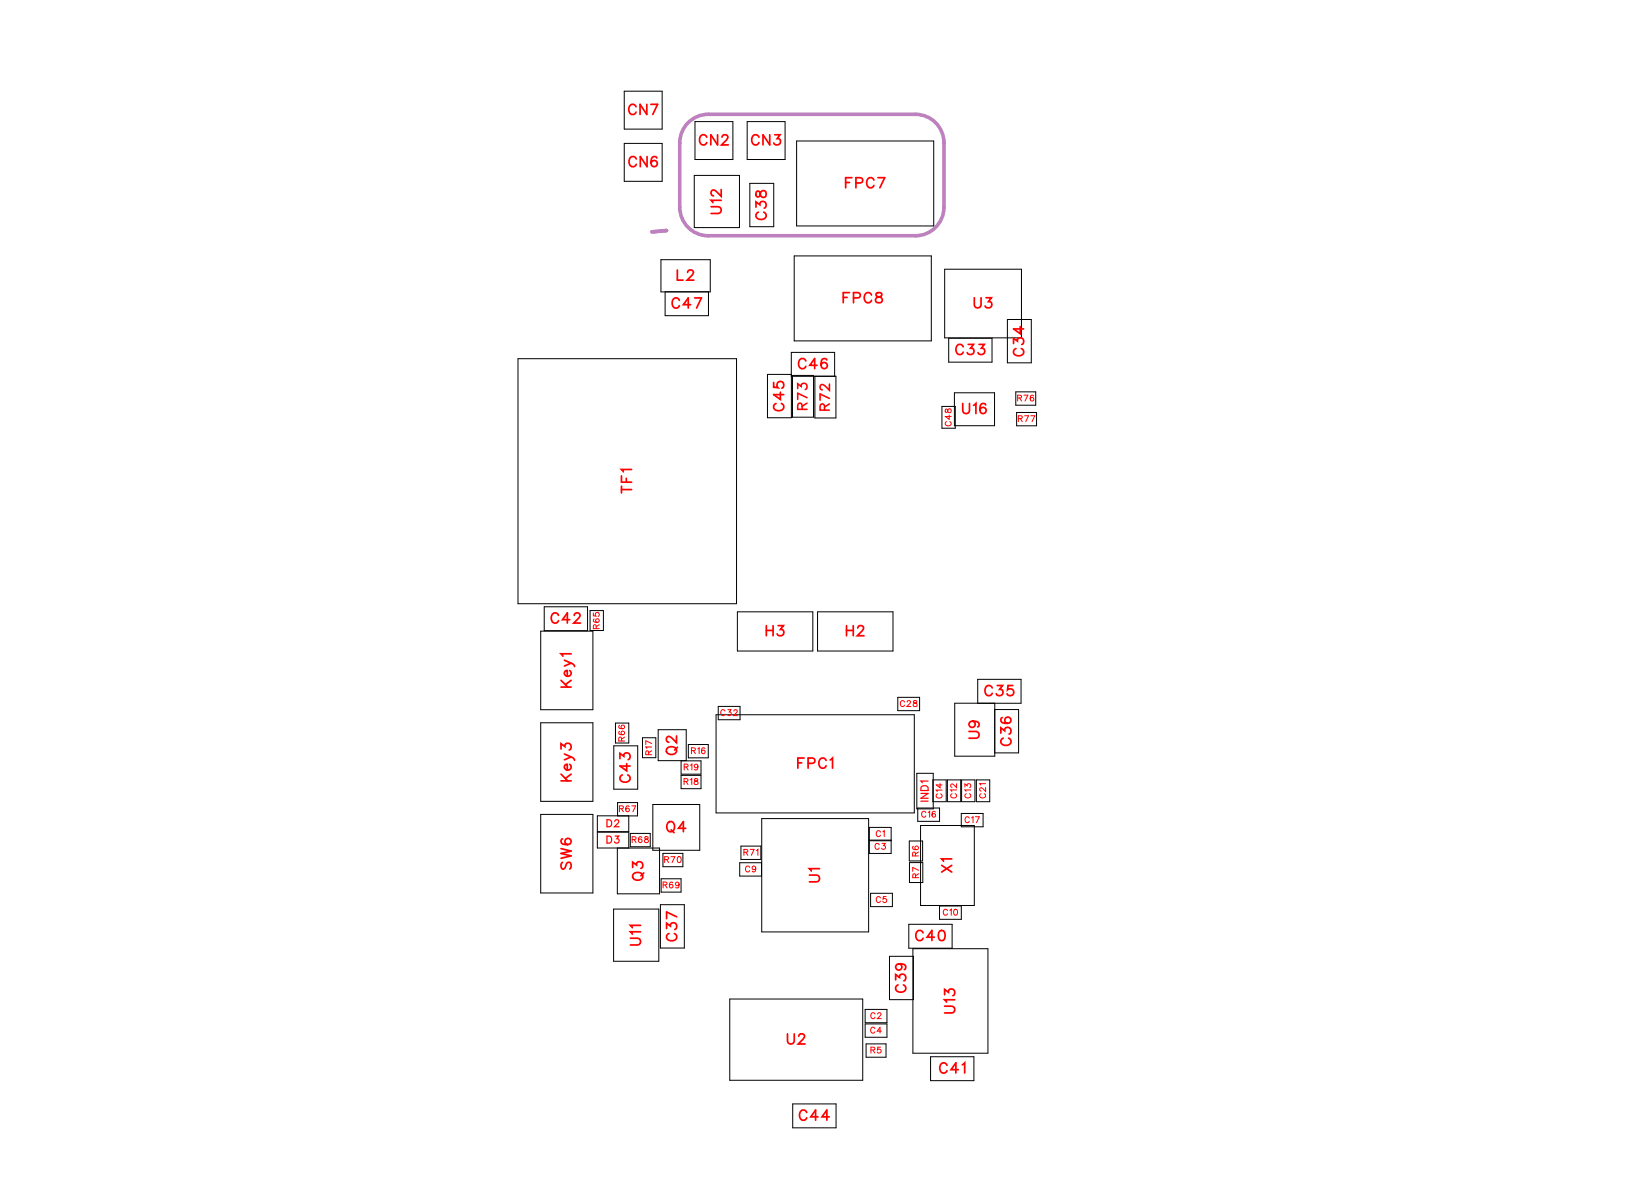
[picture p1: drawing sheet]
<svg xmlns="http://www.w3.org/2000/svg" width="115mm" height="83mm" viewBox="0 0 115 83" stroke-linecap="round" stroke-linejoin="round" font-family="sans-serif">
<path d="M46.7 16.1l-1.1 .1M48.2 8.6l.4-.3 .5-.2 .5-.1h14.5a2 2 0 0 1 2 2v4.5a2 2 0 0 1-2 2h-14.5a2 2 0 0 1-2-2v-4.5l.1-.5 .2-.5z" fill="none" stroke="#bf80bf" stroke-width=".25"/>
<g fill="none" stroke="#000" stroke-width=".07">
<path d="M43.7 10h2.7v2.7h-2.7zM43.7 6.4h2.7v2.6h-2.7zM46.3 18.2h3.4v2.2h-3.4zM48.6 12.3h3.2v3.6h-3.2zM48.7 8.5h2.6v2.7h-2.6zM52.3 8.5h2.7v2.7h-2.7zM52.5 12.8h1.7v3.1h-1.7zM55.6 17.9h9.6v6h-9.6zM55.8 9.9h9.6v5.9h-9.6zM66.1 18.8h5.4v4.8h-5.4zM36.3 25.1h15.3v17.2h-15.3zM46.6 20.4v1.7h3v-1.7"/>
<path d="M55.4 26.2h-1.7v3h1.7v-4.5h3v1.6M55.5 26.3h1.5v2.9h-1.5zM57.1 26.3v3h1.4v-3h-3.1M66 28.4h.9v1.6h-.9zM66.4 23.7h3.1v1.6h-3.1zM66.8 27.5h2.8v2.3h-2.8zM70.5 22.4h1.7v3h-1.7zM71.1 27.4h1.4v1h-1.4zM71.2 28.9h1.4v.9h-1.4zM37.9 44.2h3.6v5.5h-3.6zM37.9 50.6h3.6v5.5h-3.6zM37.9 57h3.6v5.5h-3.6z"/>
<path d="M38.1 42.5h3v1.6h-3zM41.3 42.7h.9v1.4h-.9zM41.8 57.1h2.2v1.1h-2.2zM43 52.2h1.7v3h-1.7zM43.1 50.6h.9v1.4h-.9zM43.2 56.2h1.4v.9h-1.4zM44 59.4v-1.2h-2.2v1.2h4.4v3.2h-3v-3.2M44.1 58.3h1.4v1h-1.4zM45 51.6h.9v1.4h-.9zM45.7 56.3h3.3v3.2h-3.3zM46.4 59.7h1.4v1h-1.4zM47.7 54.3h1.4v.9h-1.4z"/>
<path d="M48 53.2v-2.1h-1.9v2.1l3 .1v.9h-1.4v-.9M48.2 52.1h1.4v.9h-1.4zM50.1 50h13.9v6.9h-13.9zM50.3 49.4h1.5v1h-1.5zM51.6 42.8h5.3v2.8h-5.3zM51.9 59.2h1.4v1h-1.4zM53.3 57.3h7.5v7.9h-7.5zM57.2 42.8h5.3v2.8h-5.3zM60.9 58.8h1.5M60.9 57.9h1.5v1.8h-1.5zM62.9 48.8h1.5v.9h-1.5zM63.7 58.9h.9v1.4h-.9z"/>
<path d="M64.2 54.1h1.1v2.5h-1.1zM64.3 56.6h1.5v.9h-1.5zM64.5 57.8h3.7v5.6h-3.7zM65.3 54.6h1v1.5h-1zM66.3 54.6h1v1.5h-1zM67.3 56.9h1.5v1h-1.5zM67.3 54.6h1v1.5h-1zM68.4 54.6h.9v1.5h-.9zM69.6 49.7h1.7v3h-1.7M69.7 49.2v3.7h-2.9v-3.7h4.7v-1.6h-3v1.6M43 63.6h3.1v3.7h-3.1zM46.2 63.3h1.7v3.1h-1.7z"/>
<path d="M46.3 61.5h1.4v.9h-1.4zM51.1 69.9h9.3v5.7h-9.3zM51.8 60.4h1.5v.9h-1.5zM55.5 77.3h3v1.6h-3zM60.6 70.7h1.5v.9h-1.5zM60.6 71.7h1.5v.9h-1.5zM60.6 73.1h1.4v.9h-1.4zM61 62.5h1.5v1h-1.5zM62.3 66.9h1.7v3.1h-1.7zM63.6 64.7h3.1v1.7h-3.1zM63.7 60.4h.9v1.4h-.9zM63.9 66.4h5.3v7.3h-5.3z"/>
<path d="M65.2 74h3v1.6h-3zM65.8 63.4h1.5v.9h-1.5z"/>
</g>
<g fill="none" stroke="#f00" stroke-width=".12">
<path d="M44.5 7.5a.26 .26 0 0 0-.3-.2 .26 .26 0 0 0-.2 .3v.1a.26 .26 0 0 0 .2 .3 .26 .26 0 0 0 .3-.2M44.6 11.1a.26 .26 0 0 0-.3-.1 .26 .26 0 0 0-.3 .2v.2a.26 .26 0 0 0 .3 .3 .26 .26 0 0 0 .3-.2M45.3 7.3v.7l-.5-.7v.7M45.3 11v.7l-.5-.7v.7M45.6 7.3h.4l-.3 .7M46 11.1v-.1a.35 .35 0 0 0-.5 .2 .35 .35 0 0 0 .3 .5 .22 .22 0 0 0 .2-.2 .22 .22 0 0 0-.2-.3 .22 .22 0 0 0-.2 .2M47.4 18.9v.7h.4M48.1 19.1l.2-.2h.1l.2 .1-.1 .3-.4 .3h.5M49.5 9.6a.26 .26 0 0 0-.3-.2 .26 .26 0 0 0-.2 .3v.2a.26 .26 0 0 0 .2 .2 .26 .26 0 0 0 .3-.1M49.8 14.5h.5l.2 .2-.1 .2h-.6M50.2 9.4v.7l-.4-.7v.7M50.5 14h-.7l.1 .2"/>
<path d="M50.5 13.3v.4l-.3-.3-.3-.1-.1 .1v.2l.2 .1M50.6 9.6l.1-.2h.1l.2 .2-.1 .2-.4 .3h.5M52.9 14.5v-.4l.3 .2a.24 .24 0 0 1 .4-.1 .24 .24 0 0 1-.1 .4M53 13.4v.3l.1 .1 .3-.5a.24 .24 0 0 1 .3 .3 .24 .24 0 0 1-.3 .2l-.1-.1-.1-.3zM53.1 14.9a.26 .26 0 0 0-.2 .3 .26 .26 0 0 0 .3 .2h.2a.26 .26 0 0 0 .2-.3 .26 .26 0 0 0-.1-.2M53.1 9.6a.26 .26 0 0 0-.3-.2 .26 .26 0 0 0-.2 .3v.2a.26 .26 0 0 0 .2 .2 .26 .26 0 0 0 .3-.1M53.9 9.4v.7l-.5-.7v.7M54.2 9.4h.4l-.2 .3a.24 .24 0 0 1 .2 .4 .24 .24 0 0 1-.4-.1M59.2 12.8h.3M59.6 12.4h-.4v.7M59.9 12.8h.4l.1-.3-.5-.1v.7M61.2 12.6a.26 .26 0 0 0-.3-.2 .26 .26 0 0 0-.2 .3v.2a.26 .26 0 0 0 .2 .2 .26 .26 0 0 0 .3-.1"/>
<path d="M61.5 12.4h.4l-.3 .7M43.5 34.3h.7M43.5 33.3v.4h.7M43.5 34v.5M43.9 33.5v.2M44.2 32.9h-.7l.1 .1M47.6 21a.26 .26 0 0 0-.3-.1 .26 .26 0 0 0-.2 .2v.2a.26 .26 0 0 0 .2 .3 .26 .26 0 0 0 .3-.2M48.4 21.3h-.5l.3-.4v.7M48.6 20.9h.5l-.3 .7M54.2 26.8v.3h.3a.25 .25 0 0 1 0-.3 .25 .25 0 0 1 .3 0 .25 .25 0 0 1-.1 .4M54.3 28.2a.26 .26 0 0 0-.1 .3 .26 .26 0 0 0 .2 .2h.2a.26 .26 0 0 0 .3-.2 .26 .26 0 0 0-.2-.3M54.6 27.5v.5l-.4-.4h.7"/>
<path d="M56.4 25.3a.26 .26 0 0 0-.3-.2 .26 .26 0 0 0-.2 .3v.1a.26 .26 0 0 0 .2 .3 .26 .26 0 0 0 .3-.2M57.2 25.6h-.5l.3-.5v.7M57.9 25.2v-.1a.35 .35 0 0 0-.5 .3 .35 .35 0 0 0 .3 .4 .22 .22 0 0 0 .2-.2 .22 .22 0 0 0-.2-.2 .22 .22 0 0 0-.2 .2M59 20.8h.3M59.5 20.5h-.5v.7M59.8 20.9l.4-.1v-.3h-.4v.7M61 20.7a.26 .26 0 0 0-.3-.2 .26 .26 0 0 0-.2 .3v.1a.26 .26 0 0 0 .2 .3 .26 .26 0 0 0 .3-.2M61.4 20.5v.2l.3 .1 .1 .2a.24 .24 0 0 1-.3 .2 .24 .24 0 0 1-.2-.2l.4-.3v-.2zM67.4 28.2v.5l.2 .2 .2-.1 .1-.6M67.4 24.3a.26 .26 0 0 0-.3-.2 .26 .26 0 0 0-.2 .3v.1a.26 .26 0 0 0 .2 .3 .26 .26 0 0 0 .3-.2M67.8 24.1h.4l-.2 .3a.24 .24 0 0 1 .1 .4 .24 .24 0 0 1-.4-.1M68.2 28.4l.1-.2v.7"/>
<path d="M68.2 20.8v.5l.2 .2 .3-.1v-.6M68.5 24.1h.4l-.2 .3a.24 .24 0 0 1 .2 .4 .24 .24 0 0 1-.4-.1M69 28.3a.35 .35 0 0 0-.4 .2 .35 .35 0 0 0 .2 .4 .22 .22 0 0 0 .3-.2 .22 .22 0 0 0-.2-.2 .22 .22 0 0 0-.3 .2M69 20.8h.4l-.2 .3a.24 .24 0 0 1 .2 .4 .24 .24 0 0 1-.4-.1M71 24v-.3l.2 .2a.24 .24 0 0 1 .4-.2 .24 .24 0 0 1-.1 .4M71.1 24.4a.26 .26 0 0 0-.1 .3 .26 .26 0 0 0 .2 .2h.2a.26 .26 0 0 0 .3-.2 .26 .26 0 0 0-.2-.3M71.4 22.9v.5l-.4-.4h.7M39.1 43.1a.26 .26 0 0 0-.3-.2 .26 .26 0 0 0-.2 .3v.1a.26 .26 0 0 0 .2 .3 .26 .26 0 0 0 .3-.2M39.3 59.4l.7 .2-.7 .1 .7 .2-.7 .2M39.3 52.4v-.3l.3 .2a.24 .24 0 0 1 .3-.2 .24 .24 0 0 1 0 .4M39.3 48.1h.7M39.3 47.6l.5 .5"/>
<path d="M39.3 54.7h.7M39.3 54.2l.5 .5M39.4 58.7h-.1a.35 .35 0 0 0 .3 .5 .35 .35 0 0 0 .4-.3 .22 .22 0 0 0-.2-.2 .22 .22 0 0 0-.2 .2 .22 .22 0 0 0 .2 .2M39.5 46.2l.6 .3 .1 .2M39.5 52.8l.6 .2 .1 .2M39.9 46.9a.22 .22 0 0 1 0 .4 .22 .22 0 0 1-.3 0 .22 .22 0 0 1 .1-.4v.4M39.9 53.5a.22 .22 0 0 1 0 .3 .22 .22 0 0 1-.3 0 .22 .22 0 0 1 .1-.3v.4M39.9 43.4h-.5l.3-.5v.7M40 54.2l-.4 .3M40 53l-.5 .2M40 45.8h-.7l.1 .1M40 47.6l-.4 .3"/>
<path d="M40 46.4l-.5 .2M40.2 43.1l.1-.2h.2l.1 .1-.1 .3-.3 .3h.4M43.4 53.1v-.4l.3 .2a.24 .24 0 0 1 .4-.1 .24 .24 0 0 1-.1 .4M43.6 54.2a.26 .26 0 0 0-.2 .3 .26 .26 0 0 0 .3 .2h.1a.26 .26 0 0 0 .3-.2 .26 .26 0 0 0-.1-.3M43.9 53.5v.5l-.5-.4h.7M46.8 57.6v-.1a.33 .33 0 0 1 .4 .4 .33 .33 0 0 1-.4 .3l-.1-.3zM46.8 52.3a.35 .35 0 0 1 .4 0 .35 .35 0 0 1 .1 .4 .33 .33 0 0 1-.4 .1 .33 .33 0 0 1-.1-.5zM47 58.1l.2 .2M47.4 51.5v.5l-.4-.4-.2-.1-.1 .2v.1l.1 .2M47.4 52.3l-.2 .2M48 58h-.5l.3-.5v.7M53.7 44.1h.4"/>
<path d="M53.7 43.8v.7M54.1 43.8v.7M54.5 43.8h.4l-.3 .3a.24 .24 0 0 1 .2 .3 .24 .24 0 0 1-.4 0M55.9 53.4h.2M56.3 53.1h-.4v.7M56.6 53.4h.4v-.3h-.4v.7M57.8 53.2a.26 .26 0 0 0-.3-.1 .26 .26 0 0 0-.2 .2v.2a.26 .26 0 0 0 .2 .3 .26 .26 0 0 0 .3-.2M58.1 53.2l.2-.1v.7M59.3 43.8v.7M59.3 44.1h.4M59.7 43.8v.7M60.1 44l.1-.2h.1l.2 .1-.1 .3-.4 .3h.5"/>
<path d="M67.8 51.2h.6l.2 .2-.1 .2-.7 .1M68.1 50.5a.22 .22 0 0 1 .2 .3 .22 .22 0 0 1-.4 .1 .22 .22 0 0 1 0-.4h.2a.34 .34 0 0 1 .5 .2l-.1 .2M69.5 48.2a.26 .26 0 0 0-.3-.2 .26 .26 0 0 0-.2 .3v.1a.26 .26 0 0 0 .2 .3 .26 .26 0 0 0 .3-.2M69.8 48h.4l-.2 .3a.24 .24 0 0 1 .2 .3 .24 .24 0 0 1-.4 0M70.1 51.3v-.4l.3 .2a.24 .24 0 0 1 .3-.1 .24 .24 0 0 1 0 .4M70.2 50.2l-.1 .1a.35 .35 0 0 0 .3 .4 .35 .35 0 0 0 .4-.3 .22 .22 0 0 0-.2-.2 .22 .22 0 0 0-.3 .2 .22 .22 0 0 0 .3 .2M70.2 51.7a.26 .26 0 0 0-.1 .3 .26 .26 0 0 0 .3 .2h.1a.26 .26 0 0 0 .3-.2 .26 .26 0 0 0-.2-.3M70.9 48h-.3l-.1 .3a.25 .25 0 0 1 .4 0 .25 .25 0 0 1 0 .4 .25 .25 0 0 1-.4-.1M39.4 60.4l-.1 .1 .1 .3h.2l.2-.4h.1l.1 .1-.1 .3M44.1 65.7h.5l.3 .2-.1 .2h-.7M44.3 60.7v-.4l.3 .2a.24 .24 0 0 1 .4-.1 .24 .24 0 0 1-.1 .4M44.4 61.1a.35 .35 0 0 1 .4 0 .35 .35 0 0 1 .2 .4 .33 .33 0 0 1-.5 .1 .33 .33 0 0 1-.1-.5z"/>
<path d="M44.9 65.2h-.8l.2 .2M44.9 64.8h-.8l.2 .1M45.1 61.1l-.2 .2M46.7 65v-.4l.2 .2a.24 .24 0 0 1 .4-.2 .25 .25 0 0 1-.1 .5M46.8 65.3a.26 .26 0 0 0-.1 .3 .26 .26 0 0 0 .2 .2h.2a.26 .26 0 0 0 .3-.2 .26 .26 0 0 0-.2-.3M47.4 64.2l-.7-.4v.5M55.1 72.4v.5l.2 .2 .3-.1v-.6M55.9 72.5l.2-.1h.1l.1 .1-.1 .2-.3 .4h.5M56.5 77.9a.26 .26 0 0 0-.3-.2 .26 .26 0 0 0-.2 .3v.1a.26 .26 0 0 0 .2 .3 .26 .26 0 0 0 .3-.2M56.7 61.3h.5l.2 .2-.1 .2h-.6M57.3 78.2h-.5l.3-.5v.7M57.4 60.8h-.7l.1 .2"/>
<path d="M58.1 78.2h-.5l.3-.5v.7M62.7 68.6v-.4l.3 .2a.24 .24 0 0 1 .4-.2 .25 .25 0 0 1-.1 .5M62.9 68.9a.26 .26 0 0 0-.2 .3 .26 .26 0 0 0 .3 .2h.2a.26 .26 0 0 0 .2-.2 .26 .26 0 0 0-.1-.3M62.9 67.5a.22 .22 0 0 1 .2 .3 .22 .22 0 0 1-.3 .1 .22 .22 0 0 1 0-.4h.1a.34 .34 0 0 1 .5 .2l-.1 .2M64.6 65.3a.26 .26 0 0 0-.3-.2 .26 .26 0 0 0-.2 .3v.2a.26 .26 0 0 0 .2 .2 .26 .26 0 0 0 .3-.1M65.4 65.6h-.5l.4-.5v.7M65.8 65.2l.1-.1a.37 .37 0 0 1 .3 .4 .37 .37 0 0 1-.3 .3 .45 .45 0 0 1-.1-.6zM65.9 60.6l.7 .4M66.1 70.4h.6l.2 .2-.1 .3h-.7M66.1 69.6v-.3l.3 .2a.24 .24 0 0 1 .4-.2 .24 .24 0 0 1-.1 .4M66.3 74.6a.26 .26 0 0 0-.3-.2 .26 .26 0 0 0-.2 .3v.1a.26 .26 0 0 0 .2 .3 .26 .26 0 0 0 .3-.2M66.6 60.1h-.7l.2 .2"/>
<path d="M66.6 60.6l-.7 .4M66.9 70h-.8l.2 .1M67.1 74.9h-.5l.3-.5v.7M67.4 74.5l.1-.1v.7"/>
</g>
<g fill="none" stroke="#f00" stroke-width=".07">
<path d="M66.2 28.7v.1l.1 .1 .2-.3a.14 .14 0 0 1 .1 .2 .14 .14 0 0 1-.1 .1l-.2-.2zM66.3 29.5a.15 .15 0 0 0-.1 .2 .15 .15 0 0 0 .1 .1h.1a.15 .15 0 0 0 .2-.1 .15 .15 0 0 0-.1-.2M66.5 29.1v.2l-.3-.1h.4M71.3 27.9l.2-.1v-.1h-.2v.4M71.3 29.3h.2l.1-.2h-.3v.4M71.4 27.9l.1 .2M71.4 29.3l.2 .2M71.7 27.7h.3l-.2 .4M71.7 29.1h.3l-.2 .4M72.2 29.1h.3l-.2 .4M72.4 27.7a.18 .18 0 0 0-.3 .2 .18 .18 0 0 0 .3 .1 .13 .13 0 0 0-.1-.2 .13 .13 0 0 0-.2 .1M41.5 42.9v.2h.2a.15 .15 0 0 1 0-.2 .15 .15 0 0 1 .2 0 .15 .15 0 0 1 0 .2"/>
<path d="M41.6 43.3a.18 .18 0 0 0 .1 .3 .18 .18 0 0 0 .2-.3 .13 .13 0 0 0-.2 .1 .13 .13 0 0 0 .1 .2M41.7 44v-.2l-.1-.1-.1 .3h.5M42 43.7l-.3 .2M43.4 56.6h.2v-.2h-.2v.4M43.4 51.2h-.1a.18 .18 0 0 0 .2 .2 .18 .18 0 0 0 .2-.2 .13 .13 0 0 0-.2 .1 .13 .13 0 0 0 .1 .1M43.4 50.8h-.1a.18 .18 0 0 0 .2 .2 .18 .18 0 0 0 .2-.2 .13 .13 0 0 0-.2 0 .13 .13 0 0 0 .1 .2M43.5 56.6l.1 .2M43.5 51.9v-.3h-.1l-.1 .3h.4M43.7 51.6l-.2 .1M44.1 56.5l-.1-.1a.18 .18 0 0 0-.2 .2 .18 .18 0 0 0 .3 .2 .13 .13 0 0 0-.1-.2 .13 .13 0 0 0-.2 .1M44.2 56.4h.3l-.2 .4M44.3 58.8l.2-.1v-.1h-.2v.4"/>
<path d="M44.4 58.8l.1 .2M44.9 58.6a.18 .18 0 0 0-.2 .2 .18 .18 0 0 0 .2 .1 .13 .13 0 0 0 0-.2 .13 .13 0 0 0-.2 .1M45.2 58.6v.1l.2 .1a.14 .14 0 0 1-.1 .2 .14 .14 0 0 1-.2-.2l.3-.1v-.1zM45.4 52.8v-.2h-.1l-.1 .2h.4M45.6 52.3h-.4l.1 .1M45.6 52.6l-.2 .1M45.6 52l-.4-.2v.3M47 60h.3l-.2 .4M47.9 54.7h.2l.1-.2h-.3v.4M47.9 53.7h.2l.1-.2h-.3v.4M48 54.7l.2 .2M48 53.7l.2 .2"/>
<path d="M48.3 54.6l.1-.1v.4M48.3 53.6l.1-.1v.4M48.4 52.5h.3v-.1l-.3-.1v.5M48.6 52.5l.1 .3M48.6 54.5v.1l.3 .2a.14 .14 0 0 1-.2 .1 .14 .14 0 0 1-.1-.1l.3-.2-.1-.1zM48.9 52.4l.1-.1v.5M48.9 53.6a.13 .13 0 0 1-.2 .1 .13 .13 0 0 1-.1-.2 .13 .13 0 0 1 .2 0v.4l-.2-.1M49.4 52.4h-.1a.18 .18 0 0 0-.2 .1 .18 .18 0 0 0 .3 .2 .13 .13 0 0 0-.1-.2 .13 .13 0 0 0-.2 .1M50.8 49.8a.15 .15 0 0 0-.2-.1 .15 .15 0 0 0-.1 .1v.1a.15 .15 0 0 0 .1 .2 .15 .15 0 0 0 .2-.1M51 49.7h.2l-.1 .1a.16 .16 0 0 1 .1 .3 .16 .16 0 0 1-.3-.1M51.4 49.8l.1-.1 .1 .1-.2 .3h.2M52.1 59.7l.2-.1v-.1h-.2v.4"/>
<path d="M52.2 59.7l.2 .2M52.5 59.5h.3l-.2 .4M53 59.5h.1v.4M61.6 59.1a.15 .15 0 0 0-.2-.1 .15 .15 0 0 0-.1 .2v.1a.15 .15 0 0 0 .1 .1 .15 .15 0 0 0 .2-.1M61.7 58.2a.15 .15 0 0 0-.2-.1 .15 .15 0 0 0-.1 .2v.1a.15 .15 0 0 0 .1 .2 .15 .15 0 0 0 .2-.1M61.8 59h.2l-.1 .2a.14 .14 0 0 1 .1 .2 .15 .15 0 0 1-.3 0M61.8 58.2l.1-.1v.5M63.3 49.1a.15 .15 0 0 0-.1-.1 .15 .15 0 0 0-.2 .2v.1a.15 .15 0 0 0 .2 .2 .15 .15 0 0 0 .1-.1M63.5 49.1l.1-.1 .2 .1-.3 .4h.3M64 59.2l-.1 .1a.18 .18 0 0 0 .2 .2 .18 .18 0 0 0 .2-.3 .13 .13 0 0 0-.2 .1 .13 .13 0 0 0 .1 .2M64 49.1v.1l.2 .1a.14 .14 0 0 1-.1 .2 .14 .14 0 0 1-.2-.2l.3-.2zM64.1 59.9v-.2h-.2v.2h.4"/>
<path d="M64.3 59.6l-.2 .2M64.8 56.9a.15 .15 0 0 0-.1-.1 .15 .15 0 0 0-.2 .1v.1a.15 .15 0 0 0 .2 .2 .15 .15 0 0 0 .1-.1M65 56.9l.1-.1v.4M65.5 56.8a.18 .18 0 0 0-.3 .2 .18 .18 0 0 0 .3 .1 .13 .13 0 0 0-.1-.1 .13 .13 0 0 0-.1 .1M65.6 55.6a.15 .15 0 0 0-.1 .1 .15 .15 0 0 0 .2 .2h.1a.15 .15 0 0 0 .2-.2 .15 .15 0 0 0-.1-.1M65.8 54.8v.3l-.3-.2h.5M66 55.3h-.5l.1 .1M66.7 55.6a.15 .15 0 0 0-.1 .1 .15 .15 0 0 0 .1 .2h.1a.15 .15 0 0 0 .2-.2 .15 .15 0 0 0-.1-.1M67 55.3h-.4v.1M67 54.9v.2l-.4-.2v.1l.1 .1M67.6 55.1v-.2l.1 .1a.14 .14 0 0 1 .2-.1 .14 .14 0 0 1 0 .2M67.7 55.6a.15 .15 0 0 0-.1 .1 .15 .15 0 0 0 .1 .2h.1a.15 .15 0 0 0 .2-.2 .15 .15 0 0 0-.1-.1"/>
<path d="M67.9 57.3a.15 .15 0 0 0-.2-.1 .15 .15 0 0 0-.1 .1v.1a.15 .15 0 0 0 .1 .2 .15 .15 0 0 0 .2-.1M68 55.3h-.4v.1M68 57.2h.1v.4M68.3 57.2h.3l-.2 .4M68.7 55.6a.15 .15 0 0 0-.1 .1 .15 .15 0 0 0 .2 .2h.1a.15 .15 0 0 0 .1-.2 .15 .15 0 0 0-.1-.1M69 55.1v.3l-.3-.3-.1 .2 .1 .1M69 54.9h-.4l.1 .1M46.4 61.9h.3v-.1l-.3-.1v.5M46.5 60.2l.3-.1v-.1h-.3v.4M46.6 61.9l.1 .3M46.7 60.2l.1 .2M47.1 61.8a.18 .18 0 0 0-.3 .1 .18 .18 0 0 0 .3 .2 .13 .13 0 0 0-.1-.2 .13 .13 0 0 0-.1 .1"/>
<path d="M47.5 61.9a.13 .13 0 0 1-.1 .1 .13 .13 0 0 1-.1-.2 .13 .13 0 0 1 .2 0v.3h-.2M52.5 60.7a.15 .15 0 0 0-.2-.1 .15 .15 0 0 0-.1 .2v.1a.15 .15 0 0 0 .1 .1 .15 .15 0 0 0 .2-.1M52.9 60.8a.13 .13 0 0 1-.2 .1 .13 .13 0 0 1 0-.2 .13 .13 0 0 1 .2 0v.3h-.2M61 73.5h.2v-.2h-.2v.4M61.1 73.5l.2 .2M61.3 72a.15 .15 0 0 0-.2-.1 .15 .15 0 0 0-.1 .2v.1a.15 .15 0 0 0 .1 .1 .15 .15 0 0 0 .2-.1M61.3 71a.15 .15 0 0 0-.2-.1 .15 .15 0 0 0-.1 .1v.1a.15 .15 0 0 0 .1 .2 .15 .15 0 0 0 .2-.1M61.5 71v-.1l.2 .1-.3 .3h.3M61.7 62.9a.15 .15 0 0 0-.2-.1 .15 .15 0 0 0-.1 .1v.1a.15 .15 0 0 0 .1 .2 .15 .15 0 0 0 .2-.1M61.7 73.3h-.2l-.1 .2a.15 .15 0 0 1 .3 0 .15 .15 0 0 1-.1 .2 .15 .15 0 0 1-.2-.1M61.7 72.2h-.3l.2-.3v.4M62.1 62.8h-.2l-.1 .1a.15 .15 0 0 1 .3 0 .15 .15 0 0 1-.1 .2 .15 .15 0 0 1-.2 0"/>
<path d="M64.1 61.4v-.2h-.1l-.1 .2h.4M64.3 61.2l-.2 .1M64.3 60.9l-.4-.2v.3M66.3 63.7a.15 .15 0 0 0-.1-.1 .15 .15 0 0 0-.2 .2v.1a.15 .15 0 0 0 .2 .2 .15 .15 0 0 0 .1-.1M66.5 63.7l.1-.1v.5"/>
<circle cx="47.6" cy="60.1" r=".19"/>
<circle cx="66.9" cy="63.8" r=".19"/>
</g>
<path d="M42.5 57.4h.2a.26 .26 0 0 1 .1 .2 .26 .26 0 0 1-.1 .3h-.2zM42.5 58.5h.2a.26 .26 0 0 1 .1 .3 .26 .26 0 0 1-.1 .2h-.2zM43 57.5l.1-.1 .2 .1-.3 .4h.4M43.1 58.5h.2l-.1 .2a.16 .16 0 0 1 .1 .3 .16 .16 0 0 1-.3-.1M64.5 56.1h.5M64.5 55.5h.5l-.5 .4h.5M64.5 55.1a.28 .28 0 0 1 .5 .1v.1h-.5zM65 54.7h-.5l.1 .1" fill="none" stroke="#f00" stroke-width=".08"/>
<path d="M55.9 27.2v-.3l.2 .1a.22 .22 0 0 1 .4-.1 .22 .22 0 0 1-.1 .4M56.2 28.7l-.1-.4-.2-.1v.5h.6M56.5 28.2l-.3 .2M56.5 27.8l-.6-.3v.5M57.7 28.7v-.4h-.2l-.1 .4h.7M58.1 26.9v.4l-.6-.4-.1 .3 .2 .1M58.1 28.3l-.4 .2M58.1 27.9l-.7-.3v.4" fill="none" stroke="#f00" stroke-width=".11"/>
<g font-size="1.2" fill="#fff">
<text x="44" y="8.3">CN7</text>
<text x="44" y="12">CN6</text>
<text x="48.9" y="10.4">CN2</text>
<text x="52.6" y="10.4">CN3</text>
<text x="50.8" y="15" transform="rotate(-90 50.8 15)">U12</text>
<text x="53.9" y="15.4" transform="rotate(-90 53.9 15.4)">C38</text>
<text x="59.2" y="13.4">FPC7</text>
<text x="47" y="21.9">C47</text>
<text x="47.4" y="19.9">L2</text>
<text x="59" y="21.5">FPC8</text>
<text x="68.2" y="21.8">U3</text>
<text x="55.2" y="28.8" transform="rotate(-90 55.2 28.8)">C45</text>
<text x="55.9" y="26.1">C46</text>
<text x="66.9" y="25.1">C33</text>
<text x="67.3" y="29.2">U16</text>
<text x="72" y="25" transform="rotate(-90 72 25)">C34</text>
<text x="44.5" y="34.6" transform="rotate(-90 44.5 34.6)">TF1</text>
<text x="38.5" y="43.9">C42</text>
<text x="53.6" y="44.8">H3</text>
<text x="59.2" y="44.8">H2</text>
<text x="40.3" y="48.2" transform="rotate(-90 40.3 48.2)">Key1</text>
<text x="47.7" y="52.9" transform="rotate(-90 47.7 52.9)">Q2</text>
<text x="68.9" y="51.7" transform="rotate(-90 68.9 51.7)">U9</text>
<text x="68.9" y="49">C35</text>
<text x="71.1" y="52.2" transform="rotate(-90 71.1 52.2)">C36</text>
<text x="40.3" y="54.7" transform="rotate(-90 40.3 54.7)">Key3</text>
<text x="44.4" y="54.8" transform="rotate(-90 44.4 54.8)">C43</text>
<text x="46.6" y="58.5">Q4</text>
<text x="55.8" y="54.1">FPC1</text>
<text x="40.3" y="60.9" transform="rotate(-90 40.3 60.9)">SW6</text>
<text x="45.3" y="61.7" transform="rotate(-90 45.3 61.7)">Q3</text>
<text x="47.7" y="65.9" transform="rotate(-90 47.7 65.9)">C37</text>
<text x="57.7" y="61.8" transform="rotate(-90 57.7 61.8)">U1</text>
<text x="66.9" y="61.1" transform="rotate(-90 66.9 61.1)">X1</text>
<text x="45.1" y="66.2" transform="rotate(-90 45.1 66.2)">U11</text>
<text x="63.7" y="69.5" transform="rotate(-90 63.7 69.5)">C39</text>
<text x="64.1" y="66.1">C40</text>
<text x="67.1" y="71" transform="rotate(-90 67.1 71)">U13</text>
<text x="55.1" y="73.4">U2</text>
<text x="65.7" y="75.4">C41</text>
<text x="55.9" y="78.7">C44</text>
</g>
<g font-size="1.1" fill="#fff">
<text x="56.8" y="28.7" transform="rotate(-90 56.8 28.7)">R73</text>
<text x="58.3" y="28.8" transform="rotate(-90 58.3 28.8)">R72</text>
</g>
<text font-size=".9" fill="#fff" x="65.2" y="56.1" transform="rotate(-90 65.2 56.1)">IND1</text>
<g font-size=".8" fill="#fff">
<text x="42.5" y="58.1">D2</text>
<text x="42.5" y="59.2">D3</text>
</g>
<g font-size=".7" fill="#fff">
<text x="66.8" y="29.8" transform="rotate(-90 66.8 29.8)">C48</text>
<text x="71.2" y="28.2">R76</text>
<text x="71.3" y="29.7">R77</text>
<text x="42.1" y="44" transform="rotate(-90 42.1 44)">R65</text>
<text x="43.9" y="51.9" transform="rotate(-90 43.9 51.9)">R66</text>
<text x="45.8" y="52.9" transform="rotate(-90 45.8 52.9)">R17</text>
<text x="48.4" y="52.9">R16</text>
<text x="50.4" y="50.3">C32</text>
<text x="63" y="49.6">C28</text>
<text x="43.3" y="57">R67</text>
<text x="44.2" y="59.2">R68</text>
<text x="47.9" y="55.1">R18</text>
<text x="47.9" y="54.1">R19</text>
<text x="61.2" y="59.6">C3</text>
<text x="61.3" y="58.7">C1</text>
<text x="64.5" y="59.9" transform="rotate(-90 64.5 59.9)">R6</text>
<text x="64.5" y="57.4">C16</text>
<text x="66.1" y="55.9" transform="rotate(-90 66.1 55.9)">C14</text>
<text x="67.2" y="55.9" transform="rotate(-90 67.2 55.9)">C12</text>
<text x="67.5" y="57.8">C17</text>
<text x="68.1" y="55.9" transform="rotate(-90 68.1 55.9)">C13</text>
<text x="69.2" y="55.9" transform="rotate(-90 69.2 55.9)">C21</text>
<text x="46.4" y="62.3">R69</text>
<text x="46.5" y="60.5">R70</text>
<text x="52.1" y="60">R71</text>
<text x="52.2" y="61.2">C9</text>
<text x="61.3" y="63.3">C5</text>
<text x="64.5" y="61.5" transform="rotate(-90 64.5 61.5)">R7</text>
<text x="66" y="64.2">C10</text>
<text x="60.9" y="71.5">C2</text>
<text x="60.9" y="72.5">C4</text>
<text x="60.9" y="73.9">R5</text>
</g>
</svg>
